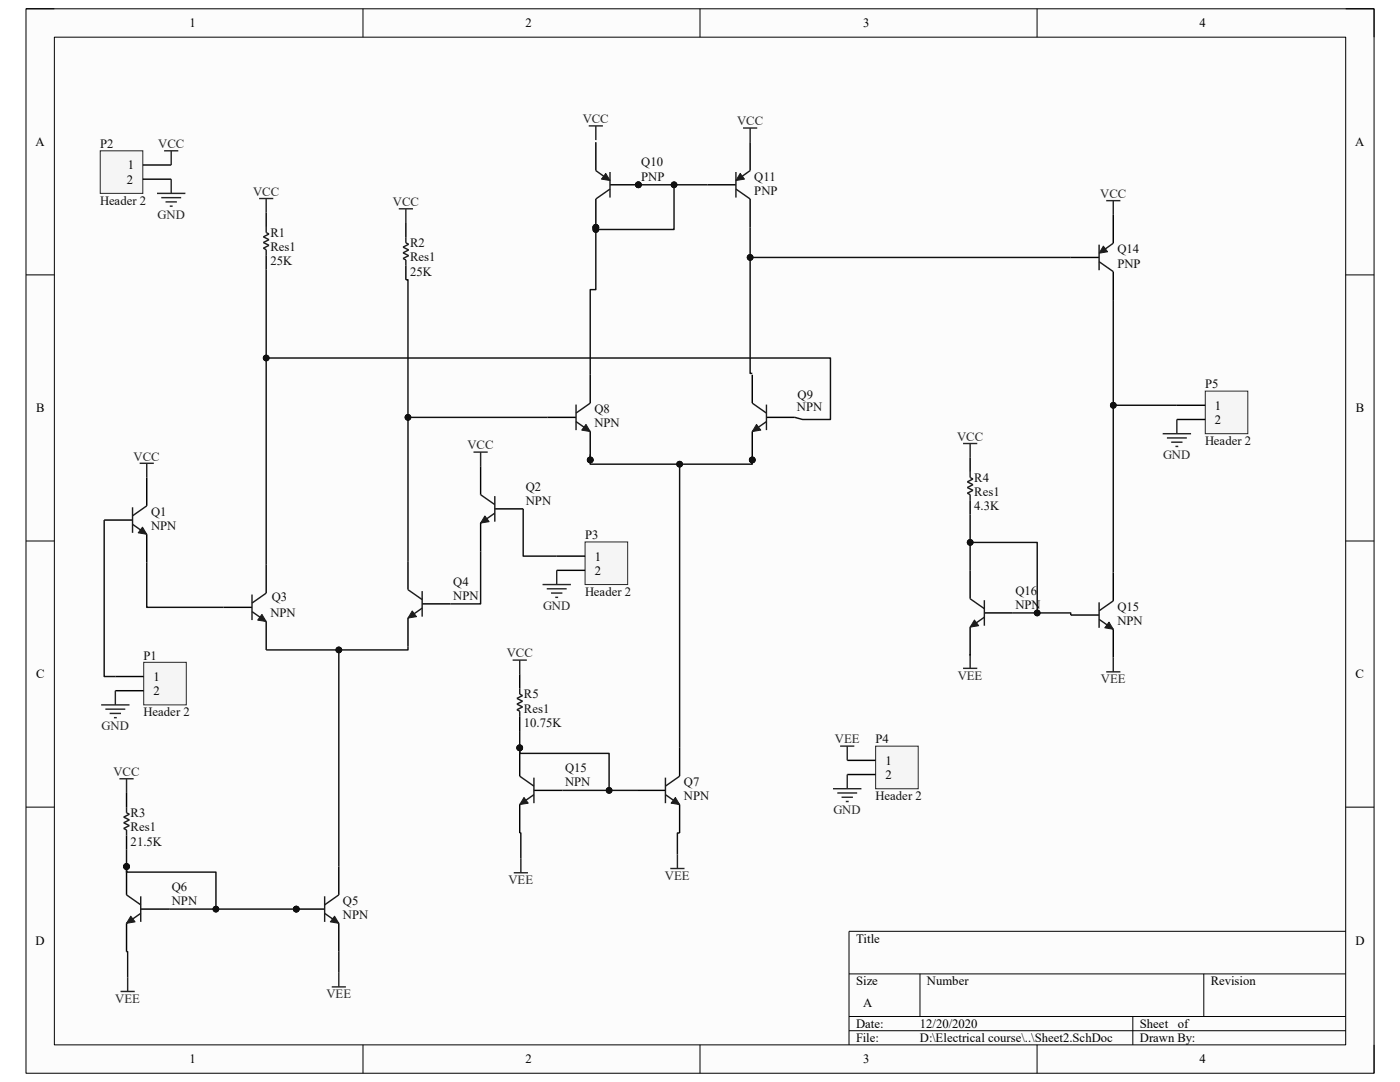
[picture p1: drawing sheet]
<svg xmlns="http://www.w3.org/2000/svg" width="279mm" height="216mm" viewBox="0 0 279 216" stroke-linecap="round" stroke-linejoin="round" font-family="sans-serif">
<path d="M5.2 1.8h269v212.4h-269z" fill-rule="evenodd" fill="#fcfcfc"/>
<path d="M5.2 1.8h269v212.4h-269z" fill="none" stroke="#000" stroke-width=".2"/>
<path d="M10.8 7.4h257.8v201.1h-257.8z" fill-rule="evenodd" fill="#fcfcfc"/>
<g fill="none" stroke="#000" stroke-width=".2">
<path d="M5.2 1.7h5.6M10.8 7.4h257.8v201.1h-257.8zM72.4 1.7v5.7M139.7 1.8v5.6M207 1.8v5.6M268.6 1.8h5.6v5.6M5.2 54.9h5.6M268.6 54.9h5.6M5.2 107.9h5.6M268.6 107.9h5.6M5.2 161.1h5.6M268.6 161.1h5.6"/>
<path d="M169.4 194.3h99.2M183.6 194.3v8.5M240.2 194.3v8.5M268.6 185.8h-99.2v22.7M72.4 208.5v5.7M139.7 208.5v5.7M169.4 202.8h99.2M169.4 205.7h99.2M207 208.5v5.7M226.1 202.8v5.7M274.2 208.5v5.7"/>
</g>
<path d="M133.8 173.3h2.8M135.2 170.5v2.8M24.1 197.8h2.8M25.5 195v2.8" fill="none" stroke="#262626" stroke-width=".29"/>
<circle cx="117.8" cy="91.8" r=".57" fill="#0e0e0e"/>
<circle cx="117.8" cy="91.8" r=".57" fill="none" stroke="#0e0e0e" stroke-width=".2"/>
<path d="M117.8 74.8v5.6M109.3 83.3h5.7M117.8 86.1v5.7" fill="none" stroke="#000" stroke-width=".29"/>
<circle cx="117.8" cy="91.8" r=".57" fill="#0e0e0e"/>
<circle cx="117.8" cy="91.8" r=".57" fill="none" stroke="#0e0e0e" stroke-width=".2"/>
<path d="M115 84.1l2.8 2M115 80.7v5.1M117.8 80.4l-2.8 2" fill="none" stroke="#1c1c1c" stroke-width=".29"/>
<path d="M116.9 84.7l.9 1.4-1.7-.3z" fill="#1c1c1c"/>
<path d="M116.9 84.7l.9 1.4-1.7-.3z" fill="none" stroke="#1c1c1c" stroke-width=".2"/>
<circle cx="150.1" cy="91.8" r=".57" fill="#0e0e0e"/>
<circle cx="150.1" cy="91.8" r=".57" fill="none" stroke="#0e0e0e" stroke-width=".2"/>
<path d="M150.1 74.8v5.6M150.1 86.1v5.7M153 83.3h5.6" fill="none" stroke="#000" stroke-width=".29"/>
<circle cx="150.1" cy="91.8" r=".57" fill="#0e0e0e"/>
<circle cx="150.1" cy="91.8" r=".57" fill="none" stroke="#0e0e0e" stroke-width=".2"/>
<path d="M150.1 80.4l2.9 2M153 84.1l-2.9 2M153 80.7v5.1" fill="none" stroke="#1c1c1c" stroke-width=".29"/>
<path d="M151 84.7l.8 1.1-1.7 .3z" fill="#1c1c1c"/>
<path d="M151 84.7l.8 1.1-1.7 .3z" fill="none" stroke="#1c1c1c" stroke-width=".2"/>
<path d="M127.1 157.7h5.7M135.6 149.2v5.7M135.6 160.5v5.7" fill="none" stroke="#000" stroke-width=".29"/>
<path d="M132.8 158.6l2.8 1.9M132.8 155.2v5.1M135.6 154.9l-2.8 2" fill="none" stroke="#1c1c1c" stroke-width=".29"/>
<path d="M134.8 159.1l.8 1.4-1.7-.2z" fill="#1c1c1c"/>
<path d="M134.8 159.1l.8 1.4-1.7-.2z" fill="none" stroke="#1c1c1c" stroke-width=".2"/>
<circle cx="25.2" cy="172.9" r=".57" fill="#0e0e0e"/>
<circle cx="25.2" cy="172.9" r=".57" fill="none" stroke="#0e0e0e" stroke-width=".2"/>
<path d="M25.3 172.9v5.7" fill="none" stroke="#000" stroke-width=".29"/>
<circle cx="25.2" cy="172.9" r=".57" fill="#0e0e0e"/>
<circle cx="25.2" cy="172.9" r=".57" fill="none" stroke="#0e0e0e" stroke-width=".2"/>
<path d="M25.3 184.2v5.7M28.1 181.4h5.7" fill="none" stroke="#000" stroke-width=".29"/>
<path d="M25.3 178.6l2.8 2M28.1 178.8v5.1M28.1 182.2l-2.8 2" fill="none" stroke="#1c1c1c" stroke-width=".29"/>
<path d="M26.1 182.8l.9 1.1-1.7 .3z" fill="#1c1c1c"/>
<path d="M26.1 182.8l.9 1.1-1.7 .3z" fill="none" stroke="#1c1c1c" stroke-width=".2"/>
<path d="M222.2 114.2v5.7M213.7 122.7h5.7M222.2 125.6v5.6" fill="none" stroke="#000" stroke-width=".29"/>
<path d="M222.2 119.9l-2.8 2M219.4 123.6l2.8 2M219.4 120.2v5.1" fill="none" stroke="#1c1c1c" stroke-width=".29"/>
<path d="M221.3 124.1l.9 1.5-1.7-.3z" fill="#1c1c1c"/>
<path d="M221.3 124.1l.9 1.5-1.7-.3z" fill="none" stroke="#1c1c1c" stroke-width=".2"/>
<path d="M193.6 113.8v5.7M193.6 125.1v5.7M196.4 122.3h5.7" fill="none" stroke="#000" stroke-width=".29"/>
<path d="M193.6 119.5l2.8 2M196.4 119.8v5.1M196.4 123.2l-2.8 1.9" fill="none" stroke="#1c1c1c" stroke-width=".29"/>
<path d="M194.5 123.7l.8 1.2-1.7 .2z" fill="#1c1c1c"/>
<path d="M194.5 123.7l.8 1.2-1.7 .2z" fill="none" stroke="#1c1c1c" stroke-width=".2"/>
<path d="M141.2 36.9h5.7M149.7 28.4v5.6M149.7 39.7v5.7" fill="none" stroke="#000" stroke-width=".29"/>
<path d="M146.9 34.3v5.1M146.9 37.7l2.8 2M149.7 34l-2 1.5" fill="none" stroke="#1c1c1c" stroke-width=".29"/>
<path d="M147.7 34.6l.9 1.1-1.7 .3z" fill="#1c1c1c"/>
<path d="M147.7 34.6l.9 1.1-1.7 .3z" fill="none" stroke="#1c1c1c" stroke-width=".2"/>
<circle cx="118.9" cy="45.4" r=".57" fill="#0e0e0e"/>
<circle cx="118.9" cy="45.4" r=".57" fill="none" stroke="#0e0e0e" stroke-width=".2"/>
<circle cx="127.4" cy="36.9" r=".57" fill="#0e0e0e"/>
<circle cx="127.4" cy="36.9" r=".57" fill="none" stroke="#0e0e0e" stroke-width=".2"/>
<path d="M118.9 39.7v5.7" fill="none" stroke="#000" stroke-width=".29"/>
<circle cx="118.9" cy="45.4" r=".57" fill="#0e0e0e"/>
<circle cx="118.9" cy="45.4" r=".57" fill="none" stroke="#0e0e0e" stroke-width=".2"/>
<path d="M121.7 36.9h5.7" fill="none" stroke="#000" stroke-width=".29"/>
<circle cx="127.4" cy="36.9" r=".57" fill="#0e0e0e"/>
<circle cx="127.4" cy="36.9" r=".57" fill="none" stroke="#0e0e0e" stroke-width=".2"/>
<path d="M118.9 28.4v5.6" fill="none" stroke="#000" stroke-width=".29"/>
<path d="M118.9 34l2 1.5M121.7 34.3v5.1M121.7 37.7l-2.8 2" fill="none" stroke="#1c1c1c" stroke-width=".29"/>
<path d="M120.9 34.6l.8 1.4-1.7-.3z" fill="#1c1c1c"/>
<path d="M120.9 34.6l.8 1.4-1.7-.3z" fill="none" stroke="#1c1c1c" stroke-width=".2"/>
<path d="M213.7 51.4h5.7M222.2 42.9v5.6M222.2 54.2v5.7" fill="none" stroke="#000" stroke-width=".29"/>
<path d="M219.4 48.8v5.1M219.4 52.2l2.8 2M222.2 48.5l-2 1.5" fill="none" stroke="#1c1c1c" stroke-width=".29"/>
<path d="M220.2 49.1l.8 1.1-1.6 .3z" fill="#1c1c1c"/>
<path d="M220.2 49.1l.8 1.1-1.6 .3z" fill="none" stroke="#1c1c1c" stroke-width=".2"/>
<g fill="none" stroke="#262626" stroke-width=".29">
<path d="M117.5 25.1h2.8M118.9 25.1v2.9M148.3 25.5h2.8M149.7 25.5v2.9M220.8 40h2.8M222.2 40v2.9M192.2 88.5h2.8M193.6 88.5v2.8M192.2 133.4h2.8M193.6 130.5v2.9M220.8 134.1h2.8M222.2 131.2v2.9"/>
<path d="M23.8 155.4h2.9M25.3 155.4v2.8"/>
</g>
<path d="M193.6 91.3v2.9M193.6 99.8v2.9M53.1 112.7v5.7M44.6 121.2h5.7M53.1 124v5.7M25.3 158.2v2.9M25.3 166.7v2.9" fill="none" stroke="#000" stroke-width=".29"/>
<path d="M193.6 94.2v1.1l.6 .3-1.1 .5 1.1 .6-1.1 .6 1.1 .5-1.1 .6 .5 .3v1.1M50.3 118.6v5.1M53.1 118.4l-2.8 1.9M50.3 122l2.8 2M25.3 161.1v1.1l.5 .3-1.1 .5 1.1 .6-1.1 .6 1.1 .5-1.1 .6 .6 .3v1.1" fill="none" stroke="#1c1c1c" stroke-width=".29"/>
<path d="M52.3 122.6l.8 1.4-1.7-.3z" fill="#1c1c1c"/>
<path d="M52.3 122.6l.8 1.4-1.7-.3z" fill="none" stroke="#1c1c1c" stroke-width=".2"/>
<path d="M29.3 95.3v5.6M20.8 103.8h5.7M29.3 106.6v5.7" fill="none" stroke="#000" stroke-width=".29"/>
<path d="M26.5 104.6l2.8 2M26.5 101.2v5.1M29.3 100.9l-2.8 2" fill="none" stroke="#1c1c1c" stroke-width=".29"/>
<path d="M28.4 105.2l.9 1.4-1.7-.3z" fill="#1c1c1c"/>
<path d="M28.4 105.2l.9 1.4-1.7-.3z" fill="none" stroke="#1c1c1c" stroke-width=".2"/>
<path d="M81.4 112v5.7M81.4 123.3v5.7M84.3 120.5h5.6" fill="none" stroke="#000" stroke-width=".29"/>
<path d="M81.4 117.7l2.9 1.9M84.3 117.9v5.1M84.3 121.3l-2.9 2" fill="none" stroke="#1c1c1c" stroke-width=".29"/>
<path d="M82.3 121.9l.8 1.1-1.7 .3z" fill="#1c1c1c"/>
<path d="M82.3 121.9l.8 1.1-1.7 .3z" fill="none" stroke="#1c1c1c" stroke-width=".2"/>
<path d="M95.9 93v5.7M95.9 104.4v5.6M98.7 101.5h5.7" fill="none" stroke="#000" stroke-width=".29"/>
<path d="M95.9 98.7l2.8 2M98.7 99v5.1M98.7 102.4l-2.8 2" fill="none" stroke="#1c1c1c" stroke-width=".29"/>
<path d="M96.8 103l.8 1.1-1.7 .3z" fill="#1c1c1c"/>
<path d="M96.8 103l.8 1.1-1.7 .3z" fill="none" stroke="#1c1c1c" stroke-width=".2"/>
<circle cx="59.1" cy="181.4" r=".57" fill="#0e0e0e"/>
<circle cx="59.1" cy="181.4" r=".57" fill="none" stroke="#0e0e0e" stroke-width=".2"/>
<path d="M67.6 172.9v5.7M59.1 181.4h5.7" fill="none" stroke="#000" stroke-width=".29"/>
<circle cx="59.1" cy="181.4" r=".57" fill="#0e0e0e"/>
<circle cx="59.1" cy="181.4" r=".57" fill="none" stroke="#0e0e0e" stroke-width=".2"/>
<path d="M67.6 184.2v5.7" fill="none" stroke="#000" stroke-width=".29"/>
<path d="M64.8 178.8v5.1M67.6 178.6l-2.8 2M64.8 182.2l2.8 2" fill="none" stroke="#1c1c1c" stroke-width=".29"/>
<path d="M66.8 182.8l.8 1.4-1.7-.3z" fill="#1c1c1c"/>
<path d="M66.8 182.8l.8 1.4-1.7-.3z" fill="none" stroke="#1c1c1c" stroke-width=".2"/>
<path d="M27.9 92.4h2.8M29.3 92.4v2.9M94.5 90.2h2.8M95.9 90.2v2.8M102.5 174.1h2.9M103.9 171.3v2.8M66.2 196.9h2.8M67.6 194.1v2.8" fill="none" stroke="#262626" stroke-width=".29"/>
<path d="M53.1 42.4v2.9M53.1 50.9v2.9M81 44.5v2.8M81 53v2.8" fill="none" stroke="#000" stroke-width=".28"/>
<path d="M53.1 45.3v1.1l.6 .3-1.1 .6 1.1 .5-1.1 .6 1.1 .6-1.1 .5 .5 .3v1.1M81 47.3v1.2l.6 .2-1.2 .6 1.2 .6-1.2 .5 1.2 .6-1.2 .6 .6 .3v1.1" fill="none" stroke="#1c1c1c" stroke-width=".28"/>
<path d="M51.7 39.6h2.8M53.1 39.6v2.8M79.6 41.7h2.8M81 41.7v2.8" fill="none" stroke="#262626" stroke-width=".28"/>
<circle cx="103.7" cy="149.2" r=".57" fill="#0e0e0e"/>
<circle cx="103.7" cy="149.2" r=".57" fill="none" stroke="#0e0e0e" stroke-width=".2"/>
<path d="M103.7 149.2v5.7" fill="none" stroke="#000" stroke-width=".29"/>
<circle cx="103.7" cy="149.2" r=".57" fill="#0e0e0e"/>
<circle cx="103.7" cy="149.2" r=".57" fill="none" stroke="#0e0e0e" stroke-width=".2"/>
<path d="M106.6 157.7h5.6M103.7 160.5v5.7" fill="none" stroke="#000" stroke-width=".29"/>
<path d="M103.7 154.9l2.9 2M106.6 158.6l-2.9 1.9M106.6 155.2v5.1" fill="none" stroke="#1c1c1c" stroke-width=".29"/>
<path d="M104.6 159.1l.8 1.2-1.7 .2z" fill="#1c1c1c"/>
<path d="M104.6 159.1l.8 1.2-1.7 .2z" fill="none" stroke="#1c1c1c" stroke-width=".2"/>
<path d="M103.7 134.5v2.9M103.7 143v2.9" fill="none" stroke="#000" stroke-width=".29"/>
<path d="M103.7 137.4v1.1l.6 .3-1.1 .6 1.1 .5-1.1 .6 1.1 .6-1.1 .5 .5 .3v1.1" fill="none" stroke="#1c1c1c" stroke-width=".29"/>
<path d="M102.3 131.7h2.8M103.7 131.7v2.8" fill="none" stroke="#262626" stroke-width=".29"/>
<path d="M20 30.1h8.5v8.5h-8.5z" fill-rule="evenodd" fill="#f5f5f5"/>
<path d="M20 30.1h8.5v8.5h-8.5z" fill="none" stroke="#262626" stroke-width=".2"/>
<path d="M28.5 32.9h5.7M28.5 35.8h5.7" fill="none" stroke="#000" stroke-width=".28"/>
<path d="M28.7 132.2h8.5v8.5h-8.5z" fill-rule="evenodd" fill="#f5f5f5"/>
<path d="M28.7 132.2h8.5v8.5h-8.5z" fill="none" stroke="#262626" stroke-width=".2"/>
<path d="M23 135h5.7M23 137.8h5.7" fill="none" stroke="#000" stroke-width=".29"/>
<path d="M116.8 108.1h8.5v8.5h-8.5z" fill-rule="evenodd" fill="#f5f5f5"/>
<path d="M116.8 108.1h8.5v8.5h-8.5z" fill="none" stroke="#262626" stroke-width=".2"/>
<path d="M111.1 111h5.7M111.1 113.8h5.7" fill="none" stroke="#000" stroke-width=".29"/>
<path d="M174.8 148.9h8.5v8.5h-8.5z" fill-rule="evenodd" fill="#f5f5f5"/>
<path d="M174.8 148.9h8.5v8.5h-8.5z" fill="none" stroke="#262626" stroke-width=".2"/>
<path d="M169.1 151.7h5.7M169.1 154.5h5.7" fill="none" stroke="#000" stroke-width=".29"/>
<path d="M240.5 78h8.5v8.5h-8.5z" fill-rule="evenodd" fill="#f5f5f5"/>
<path d="M240.5 78h8.5v8.5h-8.5z" fill="none" stroke="#262626" stroke-width=".2"/>
<path d="M234.9 80.9h5.6M234.9 83.7h5.6" fill="none" stroke="#000" stroke-width=".29"/>
<path d="M31.3 38.6h5.7M32.2 39.4h4M32.8 30.1h2.8M34.2 30.1v2.8M34.2 35.8v2.8M33 40.3h2.3M33.9 41.1h.6" fill="none" stroke="#262626" stroke-width=".28"/>
<g fill="none" stroke="#262626" stroke-width=".29">
<path d="M232 86.5h5.7M232.9 87.4h4M233.7 88.2h2.3M234.6 89.1h.6M234.9 83.7v2.8M108.3 116.6h5.6M109.1 117.5h4M110 118.3h2.2M110.8 119.2h.6M111.1 113.8v2.8M23 137.8v2.9M20.2 140.7h5.6"/>
<path d="M21 141.5h4M21.9 142.4h2.3M22.7 143.2h.6M166.2 157.4h5.7M167.1 158.2h4M167.7 148.9h2.8M168 159.1h2.2M168.8 159.9h.6M169.1 148.9v2.8M169.1 154.5v2.9"/>
</g>
<path d="M234.9 80.9h-12.7v.6" fill="none" stroke="#0e0e0e" stroke-width=".29"/>
<circle cx="222.2" cy="80.9" r=".57" fill="#0e0e0e"/>
<circle cx="222.2" cy="80.9" r=".57" fill="none" stroke="#0e0e0e" stroke-width=".2"/>
<path d="M20.8 103.8v31.2h2.2M25.3 169.6v4.4h17.8v7.4h-9.3M25.3 189.9h.2v5.1" fill="none" stroke="#0e0e0e" stroke-width=".29"/>
<circle cx="25.2" cy="172.9" r=".57" fill="#0e0e0e"/>
<circle cx="25.2" cy="172.9" r=".57" fill="none" stroke="#0e0e0e" stroke-width=".2"/>
<circle cx="43.1" cy="181.4" r=".57" fill="#0e0e0e"/>
<circle cx="43.1" cy="181.4" r=".57" fill="none" stroke="#0e0e0e" stroke-width=".2"/>
<path d="M29.3 112.3v8.9h15.3M43.1 181.4h16.7" fill="none" stroke="#0e0e0e" stroke-width=".29"/>
<circle cx="43.1" cy="181.4" r=".57" fill="#0e0e0e"/>
<circle cx="43.1" cy="181.4" r=".57" fill="none" stroke="#0e0e0e" stroke-width=".2"/>
<circle cx="59.1" cy="181.4" r=".57" fill="#0e0e0e"/>
<circle cx="59.1" cy="181.4" r=".57" fill="none" stroke="#0e0e0e" stroke-width=".2"/>
<path d="M81.4 129v.7h-28.3" fill="none" stroke="#0e0e0e" stroke-width=".29"/>
<circle cx="67.6" cy="129.7" r=".57" fill="#0e0e0e"/>
<circle cx="67.6" cy="129.7" r=".57" fill="none" stroke="#0e0e0e" stroke-width=".2"/>
<path d="M53.1 71.4h112.6v12.3h-5.5l-1.6-.4" fill="none" stroke="#0e0e0e" stroke-width=".29"/>
<circle cx="53.1" cy="71.4" r=".57" fill="#0e0e0e"/>
<circle cx="53.1" cy="71.4" r=".57" fill="none" stroke="#0e0e0e" stroke-width=".2"/>
<path d="M81 55.8h.4v27.5" fill="none" stroke="#0e0e0e" stroke-width=".28"/>
<circle cx="81.4" cy="83.3" r=".57" fill="#0e0e0e"/>
<circle cx="81.4" cy="83.3" r=".57" fill="none" stroke="#0e0e0e" stroke-width=".2"/>
<path d="M109.3 83.3h-27.9v28.7" fill="none" stroke="#0e0e0e" stroke-width=".29"/>
<circle cx="81.4" cy="83.3" r=".57" fill="#0e0e0e"/>
<circle cx="81.4" cy="83.3" r=".57" fill="none" stroke="#0e0e0e" stroke-width=".2"/>
<path d="M95.9 110v10.5h-6M103.7 145.9v4.4h17.9v7.4h-9.4M103.7 166.2h.2v5.1" fill="none" stroke="#0e0e0e" stroke-width=".29"/>
<circle cx="103.7" cy="149.2" r=".57" fill="#0e0e0e"/>
<circle cx="103.7" cy="149.2" r=".57" fill="none" stroke="#0e0e0e" stroke-width=".2"/>
<circle cx="121.6" cy="157.7" r=".57" fill="#0e0e0e"/>
<circle cx="121.6" cy="157.7" r=".57" fill="none" stroke="#0e0e0e" stroke-width=".2"/>
<path d="M117.8 90.7v1.9h32.3v-1.1M104.4 101.5v9.5h6.7" fill="none" stroke="#0e0e0e" stroke-width=".29"/>
<circle cx="117.8" cy="91.8" r=".57" fill="#0e0e0e"/>
<circle cx="117.8" cy="91.8" r=".57" fill="none" stroke="#0e0e0e" stroke-width=".2"/>
<circle cx="135.6" cy="92.6" r=".57" fill="#0e0e0e"/>
<circle cx="135.6" cy="92.6" r=".57" fill="none" stroke="#0e0e0e" stroke-width=".2"/>
<circle cx="150.1" cy="91.8" r=".57" fill="#0e0e0e"/>
<circle cx="150.1" cy="91.8" r=".57" fill="none" stroke="#0e0e0e" stroke-width=".2"/>
<path d="M118.9 44.9v12.9h-1.1v17" fill="none" stroke="#0e0e0e" stroke-width=".29"/>
<circle cx="118.9" cy="45.8" r=".57" fill="#0e0e0e"/>
<circle cx="118.9" cy="45.8" r=".57" fill="none" stroke="#0e0e0e" stroke-width=".2"/>
<circle cx="118.9" cy="45.4" r=".57" fill="#0e0e0e"/>
<circle cx="118.9" cy="45.4" r=".57" fill="none" stroke="#0e0e0e" stroke-width=".2"/>
<path d="M134.5 36.9v8.9h-15.6" fill="none" stroke="#0e0e0e" stroke-width=".29"/>
<circle cx="118.9" cy="45.8" r=".57" fill="#0e0e0e"/>
<circle cx="118.9" cy="45.8" r=".57" fill="none" stroke="#0e0e0e" stroke-width=".2"/>
<circle cx="134.5" cy="36.9" r=".57" fill="#0e0e0e"/>
<circle cx="134.5" cy="36.9" r=".57" fill="none" stroke="#0e0e0e" stroke-width=".2"/>
<path d="M121.6 157.7h5.5" fill="none" stroke="#0e0e0e" stroke-width=".29"/>
<circle cx="121.6" cy="157.7" r=".57" fill="#0e0e0e"/>
<circle cx="121.6" cy="157.7" r=".57" fill="none" stroke="#0e0e0e" stroke-width=".2"/>
<path d="M127.4 36.4v.5h13.8" fill="none" stroke="#0e0e0e" stroke-width=".29"/>
<circle cx="134.5" cy="36.9" r=".57" fill="#0e0e0e"/>
<circle cx="134.5" cy="36.9" r=".57" fill="none" stroke="#0e0e0e" stroke-width=".2"/>
<circle cx="127.4" cy="36.9" r=".57" fill="#0e0e0e"/>
<circle cx="127.4" cy="36.9" r=".57" fill="none" stroke="#0e0e0e" stroke-width=".2"/>
<path d="M149.7 45.4v29.1h.4M135.6 166.2h-.4v4.3" fill="none" stroke="#0e0e0e" stroke-width=".29"/>
<circle cx="149.7" cy="51.4" r=".57" fill="#0e0e0e"/>
<circle cx="149.7" cy="51.4" r=".57" fill="none" stroke="#0e0e0e" stroke-width=".2"/>
<path d="M149.7 51.4h64" fill="none" stroke="#0e0e0e" stroke-width=".29"/>
<circle cx="149.7" cy="51.4" r=".57" fill="#0e0e0e"/>
<circle cx="149.7" cy="51.4" r=".57" fill="none" stroke="#0e0e0e" stroke-width=".2"/>
<path d="M193.6 113.8v-5.6h13.4v14.1h-4.9" fill="none" stroke="#0e0e0e" stroke-width=".29"/>
<circle cx="207" cy="122.3" r=".57" fill="#0e0e0e"/>
<circle cx="207" cy="122.3" r=".57" fill="none" stroke="#0e0e0e" stroke-width=".2"/>
<circle cx="193.6" cy="108.2" r=".57" fill="#0e0e0e"/>
<circle cx="193.6" cy="108.2" r=".57" fill="none" stroke="#0e0e0e" stroke-width=".2"/>
<path d="M207 122.3h6.7v.4" fill="none" stroke="#0e0e0e" stroke-width=".29"/>
<circle cx="207" cy="122.3" r=".57" fill="#0e0e0e"/>
<circle cx="207" cy="122.3" r=".57" fill="none" stroke="#0e0e0e" stroke-width=".2"/>
<path d="M53.1 53.8v58.9" fill="none" stroke="#0e0e0e" stroke-width=".29"/>
<circle cx="53.1" cy="71.4" r=".57" fill="#0e0e0e"/>
<circle cx="53.1" cy="71.4" r=".57" fill="none" stroke="#0e0e0e" stroke-width=".2"/>
<path d="M67.6 129.7v43.2M67.6 189.9v4.2" fill="none" stroke="#0e0e0e" stroke-width=".29"/>
<circle cx="67.6" cy="129.7" r=".57" fill="#0e0e0e"/>
<circle cx="67.6" cy="129.7" r=".57" fill="none" stroke="#0e0e0e" stroke-width=".2"/>
<path d="M135.6 92.6v56.6" fill="none" stroke="#0e0e0e" stroke-width=".29"/>
<circle cx="135.6" cy="92.6" r=".57" fill="#0e0e0e"/>
<circle cx="135.6" cy="92.6" r=".57" fill="none" stroke="#0e0e0e" stroke-width=".2"/>
<path d="M193.6 102.7v5.5M193.6 130.5v.3" fill="none" stroke="#0e0e0e" stroke-width=".29"/>
<circle cx="193.6" cy="108.2" r=".57" fill="#0e0e0e"/>
<circle cx="193.6" cy="108.2" r=".57" fill="none" stroke="#0e0e0e" stroke-width=".2"/>
<path d="M222.2 59.9v21M222.2 81.5v32.7" fill="none" stroke="#0e0e0e" stroke-width=".29"/>
<circle cx="222.2" cy="80.9" r=".57" fill="#0e0e0e"/>
<circle cx="222.2" cy="80.9" r=".57" fill="none" stroke="#0e0e0e" stroke-width=".2"/>
<g font-size="2.5">
<text x="37.8" y="5.5">1</text>
<text x="104.9" y="5.5">2</text>
<text x="172.2" y="5.5">3</text>
<text x="239.4" y="5.5">4</text>
<text x="7.1" y="29.2">A</text>
<text x="270.5" y="29.2">A</text>
<text x="25.5" y="33.8">1</text>
<text x="25.3" y="36.6">2</text>
<text x="7.2" y="82.3">B</text>
<text x="242.5" y="81.7">1</text>
<text x="270.6" y="82.3">B</text>
<text x="242.5" y="84.6">2</text>
<text x="118.7" y="111.8">1</text>
<text x="118.7" y="114.7">2</text>
<text x="7.2" y="135.4">C</text>
<text x="30.6" y="135.8">1</text>
<text x="270.5" y="135.4">C</text>
<text x="30.6" y="138.7">2</text>
<text x="176.7" y="152.6">1</text>
<text x="176.7" y="155.4">2</text>
<text x="7.1" y="188.5">D</text>
<text x="170.9" y="188.1">Title</text>
<text x="270.5" y="188.5">D</text>
<text x="170.9" y="196.6">Size</text>
<text x="185" y="196.6">Number</text>
<text x="241.6" y="196.6">Revision</text>
<text x="172.2" y="200.9">A</text>
<text x="170.9" y="205.1">Date:</text>
<text x="170.9" y="207.9">File:</text>
<text x="183.6" y="205.1">12/20/2020</text>
<text x="183.6" y="207.9">D:\Electrical course\..\Sheet2.SchDoc</text>
<text x="227.5" y="205.1">Sheet</text>
<text x="227.5" y="207.9">Drawn By:</text>
<text x="235" y="205.1">of</text>
<text x="37.8" y="212.2">1</text>
<text x="104.9" y="212.2">2</text>
<text x="172.2" y="212.2">3</text>
<text x="239.4" y="212.2">4</text>
</g>
<g font-size="2.5" fill="#0e0e0e">
<text x="20" y="29.5">P2</text>
<text x="128" y="33.2">Q10</text>
<text x="20" y="40.9">Header 2</text>
<text x="128" y="36">PNP</text>
<text x="150.5" y="36">Q11</text>
<text x="150.5" y="38.9">PNP</text>
<text x="54" y="47.3">R1</text>
<text x="54" y="53">25K</text>
<text x="54" y="50.1">Res1</text>
<text x="81.8" y="49.3">R2</text>
<text x="81.8" y="52.2">Res1</text>
<text x="223" y="50.5">Q14</text>
<text x="223" y="53.4">PNP</text>
<text x="81.8" y="55">25K</text>
<text x="240.5" y="77.5">P5</text>
<text x="118.6" y="82.5">Q8</text>
<text x="159" y="82">NPN</text>
<text x="159.2" y="79.6">Q9</text>
<text x="118.6" y="85.3">NPN</text>
<text x="240.5" y="88.8">Header 2</text>
<text x="104.9" y="97.9">Q2</text>
<text x="104.9" y="100.7">NPN</text>
<text x="194.4" y="101.8">4.3K</text>
<text x="194.4" y="96.2">R4</text>
<text x="194.4" y="99">Res1</text>
<text x="30.1" y="103">Q1</text>
<text x="30.1" y="105.8">NPN</text>
<text x="116.8" y="107.6">P3</text>
<text x="54.2" y="119.9">Q3</text>
<text x="90.5" y="116.8">Q4</text>
<text x="90.5" y="119.7">NPN</text>
<text x="116.8" y="118.9">Header 2</text>
<text x="202.6" y="118.7">Q16</text>
<text x="54" y="123.2">NPN</text>
<text x="202.6" y="121.5">NPN</text>
<text x="223" y="121.9">Q15</text>
<text x="223" y="124.7">NPN</text>
<text x="28.7" y="131.6">P1</text>
<text x="28.7" y="143">Header 2</text>
<text x="104.6" y="139.4">R5</text>
<text x="104.6" y="142.2">Res1</text>
<text x="104.6" y="145">10.75K</text>
<text x="174.7" y="148.3">P4</text>
<text x="112.8" y="154.1">Q15</text>
<text x="112.8" y="156.9">NPN</text>
<text x="136.5" y="156.9">Q7</text>
<text x="136.5" y="159.7">NPN</text>
<text x="174.7" y="159.7">Header 2</text>
<text x="26.1" y="163.1">R3</text>
<text x="26.1" y="165.9">Res1</text>
<text x="26.1" y="168.7">21.5K</text>
<text x="34.3" y="177.7">Q6</text>
<text x="34.3" y="180.6">NPN</text>
<text x="68.5" y="180.6">Q5</text>
<text x="68.5" y="183.4">NPN</text>
</g>
<g font-size="2.5" fill="#262626">
<text x="31.6" y="29.5">VCC</text>
<text x="116.3" y="24.6">VCC</text>
<text x="147.1" y="25">VCC</text>
<text x="50.5" y="39.1">VCC</text>
<text x="78.4" y="41.1">VCC</text>
<text x="219.6" y="39.5">VCC</text>
<text x="31.5" y="43.7">GND</text>
<text x="93.3" y="89.7">VCC</text>
<text x="191" y="88">VCC</text>
<text x="26.7" y="91.9">VCC</text>
<text x="232.1" y="91.7">GND</text>
<text x="108.4" y="121.7">GND</text>
<text x="101.1" y="131.1">VCC</text>
<text x="191.1" y="135.6">VEE</text>
<text x="219.7" y="136.4">VEE</text>
<text x="20.3" y="145.8">GND</text>
<text x="166.6" y="148.3">VEE</text>
<text x="22.6" y="154.9">VCC</text>
<text x="166.3" y="162.5">GND</text>
<text x="101.5" y="176.4">VEE</text>
<text x="132.7" y="175.6">VEE</text>
<text x="23" y="200.1">VEE</text>
<text x="65.1" y="199.2">VEE</text>
</g>
</svg>
